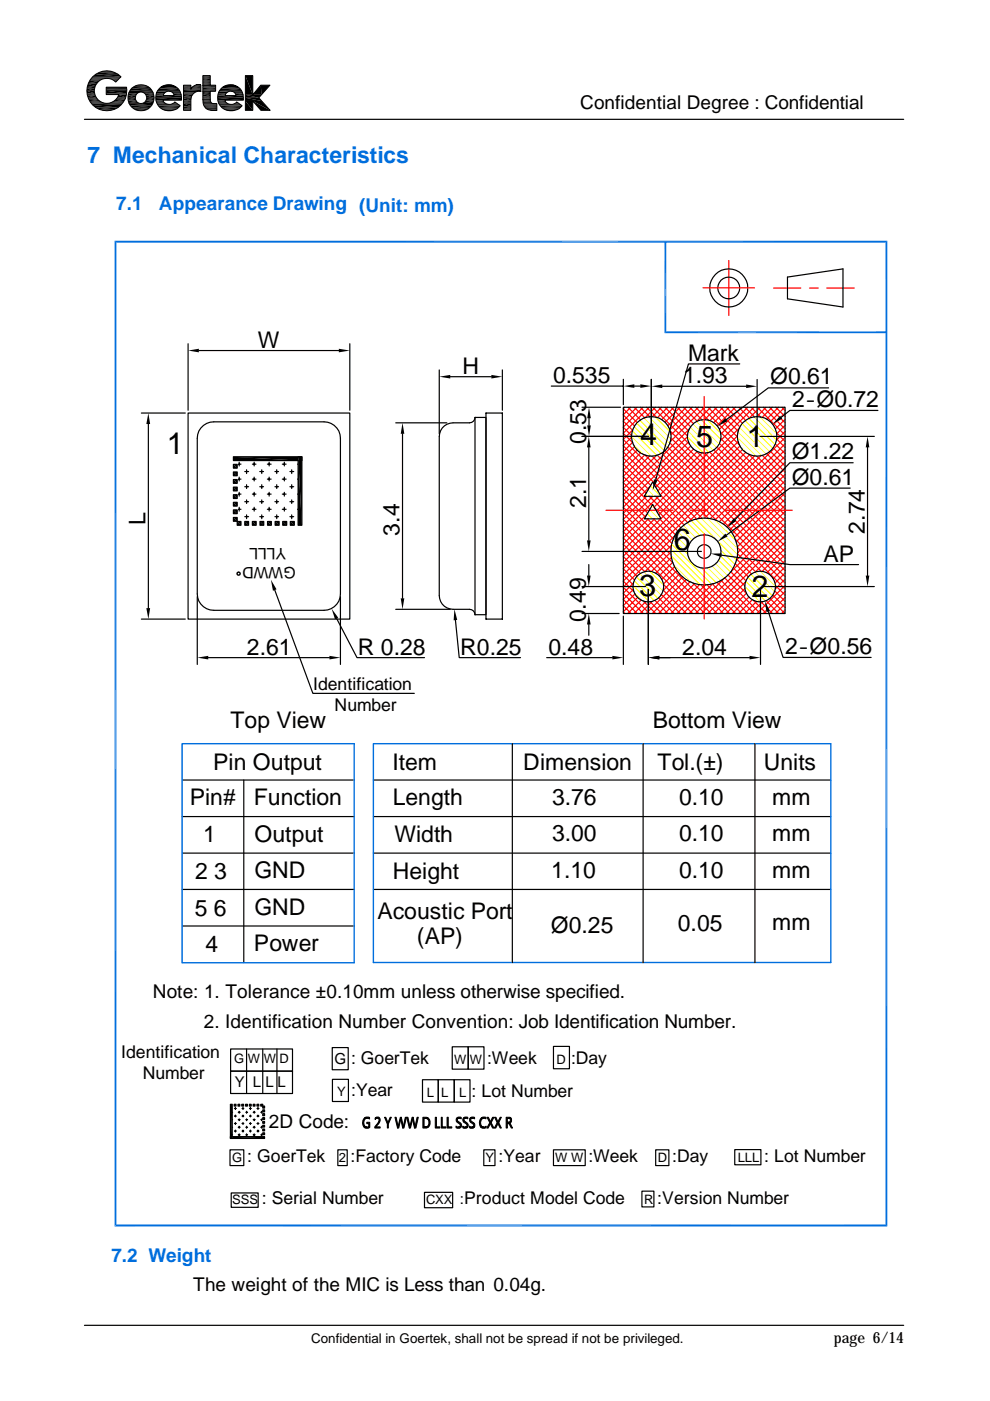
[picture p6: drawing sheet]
<svg xmlns="http://www.w3.org/2000/svg" width="210mm" height="297mm" viewBox="0 0 210 297" stroke-linecap="round" stroke-linejoin="round" font-family="sans-serif">
<g fill="none" stroke="#ff0" stroke-width=".21">
<path d="M133.9 92.5l4.2 4.2M134.1 91.4l5.1 5.1M134.2 94.2l2.2 2.2M134.5 90.5l5.7 5.7M135 89.7l5.9 5.9M135.7 89.1l5.8 5.8M136.5 88.6l5.5 5.5M137.6 88.4l4.6 4.6M138.9 88.4l3.3 3.3M145.8 92.7l3.4 3.3M145.9 91.5l4.4 4.4M146.3 90.6l5 4.9"/>
<path d="M146.5 94.7l.7 .6M146.9 89.9l5 5M147.7 89.4l4.8 4.7M148.7 89l4.1 4.2M150 89.1l2.8 2.7M156.3 92.8l4 3.9M156.5 91.6l5 5M156.8 90.6l5.6 5.7M157 94.7l1.4 1.4M157.3 89.8l5.9 5.9M158 89.2l5.9 5.9M158.8 88.7l5.5 5.6"/>
<path d="M159.8 88.4l4.8 4.8M161.1 88.4l3.6 3.6M136.8 109.8l.2 .2M136.9 104.7l.6 .5M137.2 108.9l1.1 1.1M137.4 103.9l1.4 1.3M137.8 108.1l1.9 1.9M137.9 103l2.2 2.2M138.2 107.3l.8 .8M138.3 102.2l.2 .1M142.2 116.5l7.5 7.5M142.3 117.8l6.1 6.1"/>
<path d="M142.4 115.3l8.5 8.6M142.7 114.4l3.1 3.1M142.7 119.7l3.9 3.8M143.1 113.5l2.7 2.7M143.6 112.7l2.6 2.6M144.2 112l2.5 2.5M144.9 111.4l2.5 2.5M145.7 110.8l2.7 2.7M146.6 110.4l3 3M147.5 110.1l8.7 8.6M148.6 109.9l7.8 7.7M149.9 109.9l6.5 6.4"/>
<path d="M151.6 110.2l4.4 4.4M151.8 119.5l2.5 2.5M152.4 118.8l2.5 2.5M152.7 117.9l2.7 2.7M152.9 116.7l2.9 3M134.3 124.2l3.4 3.4M134.5 123.1l4.3 4.3M134.6 125.8l1.4 1.5M135 122.3l4.6 4.6M135.7 121.7l4.5 4.5M136.6 121.3l4 4M137.7 121.1l3.1 3"/>
<path d="M148.8 120.4l3.1 3.2M150 120.4l2.8 2.7M151 120l2.5 2.6M158 124.4l3.2 3.2M158.2 123.3l4.1 4.2M158.6 122.5l4.6 4.5M159.3 121.8l4.5 4.6M160.1 121.3l4.2 4.2M161.2 121.1l3.3 3.3M163.1 121.7l.8 .8"/>
</g>
<g fill="none" stroke="#f00" stroke-width=".25">
<path d="M154.5 55.2v11.7M149.1 61h10.9M164 61.1h5.8M171.6 61.1h1.9M175.3 61.1h5.8M132.2 98.4l5.3 5.3M132.2 97.1l5.8 5.8M132.2 95.8l14.5 14.5M132.2 94.5l15.5 15.5M132.2 91.9l2 2M132.2 90.6l1.7 1.8M132.2 89.3l1.9 1.9"/>
<path d="M132.2 88l2.3 2.3M132.4 86.3l-.2 .3 2.9 3M133.1 86.3l2.7 2.7M133.7 86.3l-1.5 1.6M133.9 92.7l-1.7 1.8M134.1 91.2l-1.9 2 16.6 16.6M134.1 93.8l-1.9 1.9M134.5 86.3l2.2 2.3M134.5 94.7l-2.3 2.4M135 86.3l-2.8 2.9M135.1 95.4l-2.9 3M135.8 86.3l2 2"/>
<path d="M135.8 96l-3.6 3.7 4.8 4.8M136.4 86.3l-4.2 4.2M136.7 96.5l-4.5 4.5M136.7 96.5l13.5 13.4M137.1 86.3l2.1 2.2M137.7 86.3l-5.5 5.5M137.8 96.7l-5.6 5.6M138.3 96.7l13.6 13.6M138.4 86.3l7.8 7.9M139 86.3l-2.2 2.2M139.2 96.5l-7 7.1M139.4 96.5l27.1 27.1"/>
<path d="M139.7 86.3l6.1 6.1M140.3 86.3l-2 2M140.3 96.1l26.2 26.2M141 86.3l5 5M141 95.5l25.5 25.5M141.6 86.3l-2.2 2.2M141.6 94.8l24.9 24.9M142 93.9l24.5 24.4M142.2 91.4l24.3 24.4M142.3 92.9l24.2 24.1M142.3 86.3l4.1 4.2M142.9 86.3l-2.6 2.7"/>
<path d="M143.6 86.3l3.4 3.5M144.2 86.3l-3.2 3.2M144.9 86.3l2.9 3M145.5 86.3l-3.9 3.9M145.8 92.6l-13.6 13.6 10 10.1M146 93.7l-13.8 13.8M146.2 90.9l-14 14M146.2 86.3l2.6 2.7M146.4 94.6l-7.8 7.8M146.8 86.3l-4.8 4.8M147 95.2l-8 8.1M147.5 86.3l2.7 2.8"/>
<path d="M147.7 95.7l18.8 18.8M147.8 95.7l-8.3 8.4M148.1 86.3l-5.8 5.9M148.8 86.3l8 8M148.8 96l-8.8 8.9M149.3 84.1v18M149.4 86.3l-7.3 7.3M149.4 96.1l17.1 17M150.1 86.3l6.2 6.3M150.2 95.9l-11.5 11.6M150.5 95.9l16 15.9M150.7 86.3l-3 3.1"/>
<path d="M151.3 95.4l15.2 15.1M151.4 86.3l5.1 5.1M152 86.3l-2.6 2.7M152 94.8l14.5 14.4M152.5 94l14 13.9M152.7 91.6l13.8 13.7M152.7 86.3l4.1 4.2M152.8 93l13.7 13.6M153.3 86.3l-2.8 2.9M154 86.3l3.4 3.4M154.6 86.3l-3.3 3.3M155.3 86.3l2.8 2.8"/>
<path d="M155.9 86.3l-3.9 3.9M156.3 92.4l-16.6 16.8M156.5 93.6l-16.4 16.4M156.6 86.3l2.3 2.3M156.7 90.8l-17.5 17.5M156.9 94.6l-24.7 24.6 2.8 3M157.2 86.3l-4.7 4.7M157.4 95.3l-25.2 25.3M157.9 86.3l2.1 2.1M158.1 95.9l-25.9 26M158.5 86.3l-5.7 5.8M158.7 96.3l7.8 7.7"/>
<path d="M159 96.4l-26.8 26.8M159.3 86.3l2 2.1M159.9 86.3l-7.2 7.2M160 96.7l-14 14M160.4 96.7l6.1 6M160.6 86.3l5.9 6M161.2 86.3l-2.4 2.4M161.3 96.6l-13.3 13.4M161.6 96.5l4.9 4.9M161.8 86.3l4.7 4.7M162.4 86.3l-1.9 2M162.6 96.2l3.9 3.9"/>
<path d="M163.2 86.3l3.3 3.3M163.3 95.7l3.2 3.1M163.7 86.3l-2.1 2.2M163.9 94.9l2.6 2.6M164.4 94.1l2.1 2.1M164.5 86.3l2 2M164.6 91.8l1.9 1.8M164.7 93.1l1.8 1.8M165.1 86.3l-2.5 2.5M165.8 86.3l.7 .8M166.4 86.3l-3.1 3.1M166.5 87.6l-2.5 2.5"/>
<path d="M166.5 88.9l-2.1 2M166.5 90.2l-1.8 1.8M166.5 91.5l-1.9 1.8M166.5 92.8l-17.1 17M166.5 94.1l-15.9 15.9M166.5 95.4l-14.9 14.8M166.5 96.7l-14 13.9M166.5 98l-13.1 13.1M166.5 99.3l-12.4 12.4M128.5 108.2h14.2M132.2 118l3.6 3.6M132.2 116.7l4.5 4.5"/>
<path d="M132.2 115.4l5.7 5.7M132.2 114.1l16 16M132.2 111.5l18.5 18.6M132.2 110.2l19.9 19.9M132.2 108.9l10.5 10.4M132.2 107.6l10 10M132.2 104.9l4.7 4.7M132.2 103.7l5.1 5.1M132.2 102.3l5.6 5.7M132.2 101l6.1 6.1M137.1 105.2l-4.9 4.9M137.2 109l-5 5"/>
<path d="M137.2 110l5.3 5.2M137.5 110l-5.3 5.3M137.7 105.2l6.6 6.7M137.8 103.2l-5.6 5.6M138.4 105.2l-6.2 6.2M138.6 110l4.1 4.2M138.8 107.6l4.9 5M138.8 110l-6.6 6.7M139 105.2l6 6.1M139.7 105.2l-7.5 7.5 17.2 17.4M139.8 110l3.4 3.4M140 104.9l5.8 5.9"/>
<path d="M140.1 110l-7.9 7.9M142.2 117l-4.1 4.2M142.3 118.2l-3.3 3.3M142.4 115.6l-5.7 5.6M142.6 119.2l-2.8 2.9M143.1 113.6l-10.9 10.8M146.4 108.2h3.7M149.3 105.8v3.7M149.3 113.2v18M153.8 108.2h14.2M155.9 119.5l2.8 2.8M155.9 114.3l10.6 10.6"/>
<path d="M156.2 118.6l3.1 3.1M156.3 116.1l5.1 5M156.4 117.4l3.8 3.9M166.5 100.6l-11.8 11.7M166.5 101.9l-11.2 11.2M166.5 103.2l-10.8 10.7M166.5 104.5l-10.4 10.4M166.5 105.8l-10.2 10.1M166.5 107.1l-10.1 10.1M166.5 108.4l-10.3 10.3M166.5 109.8l-11.6 11.6M166.5 111.1l-19.1 19"/>
<path d="M166.5 112.3l-17.7 17.8M166.5 113.7l-16.4 16.4M166.5 115l-6.4 6.3M166.5 116.3l-4.9 4.8M166.5 117.6l-3.9 3.8M166.5 118.9l-3.1 3M132.2 129.7l.3 .4M132.2 128.4l1.6 1.7M132.2 127.1l2.9 3M132.2 125.8l4.2 4.3M132.2 124.5l5.5 5.6M132.2 123.2l2.2 2.2"/>
<path d="M132.2 121.9l2 2.1M132.2 120.6l2.3 2.4M134.3 123.6l-2.1 2.2M134.3 125l-2.1 2.1M134.6 125.9l-2.4 2.5M135.2 126.7l-3 3M135.9 127.2l-2.8 2.9M136.4 127.5l2.6 2.6M136.9 127.6l-2.5 2.5M137.8 127.6l2.5 2.5M138.3 127.5l-2.6 2.6M138.9 127.3l2.7 2.8"/>
<path d="M139.7 126.8l3.2 3.3M140.3 126.1l3.9 4M140.7 123.9l6.2 6.2M143 120.2l-2.7 2.6M143.5 121l-2.8 2.8M144.1 121.7l-3.5 3.5 4.9 4.9M144.7 122.3l-7.7 7.8M145.5 122.9l-7.2 7.2M146.3 123.3l-6.7 6.8M146.9 123.6l6.5 6.5M147.3 123.7l-6.4 6.4M148.3 123.9l-6.1 6.2"/>
<path d="M148.6 124l6.1 6.1M149.6 124l-6 6.1M149.9 124l6.1 6.1M151 123.8l6.3 6.3M151.1 123.8l-6.3 6.3M152 123.5l6.6 6.6M152.9 123l7 7.1M153.7 122.5l7.5 7.6M153.7 122.5l-7.6 7.6M154.3 121.9l3.9 3.9-4.2 4.3M154.9 121.2l3 3M155.5 120.4l2.7 2.7"/>
<path d="M157.9 124.8l-5.2 5.3M158.1 123.3l-6.8 6.8M158.8 126.6l-3.5 3.5M159.5 127.2l-2.9 2.9M159.7 127.3l2.8 2.8M160.4 127.5l-2.5 2.6M161.4 127.6l2.4 2.5M161.7 127.6l-2.5 2.5M162.4 127.4l2.7 2.7M163.2 126.9l3.2 3.2M163.9 126.2l2.6 2.6M164.3 125.3l2.2 2.2"/>
<path d="M164.4 124.1l2.1 2.1M166.5 120.2l-2.5 2.5M166.5 121.5l-2.2 2.1M166.5 122.8l-2.1 2.1M166.5 124.1l-6 6M166.5 125.4l-4.7 4.7M166.5 126.7l-3.4 3.4M166.5 128l-2.1 2.1M166.5 129.3l-.8 .8"/>
</g>
<g fill="none" stroke="#000" stroke-width=".25">
<path d="M21 15.2h3.3M22.5 18.8h4.4M27.3 19.7h2.1M28.4 18.3h3.1M30.4 19.7h2.1M34.2 18.3h3.1M38.9 19.2h3.7M38.9 20h2.1M43 18.4h2.7M43 18.7h2.7M47.4 18.3h3M17.9 25.3h173.7z"/>
<path d="M18.8 21h2M27.3 21.7h2.1M28.4 23.2h3.1M30.4 21.7h2M33.6 22.5h4.6M46.7 22.5h4.6M167 58.7l11.7-1.7v8.1l-11.7-1.7zM39.9 72.9v14.1M42.2 74.3h29.6M74.2 72.9v14.1M93.1 78.4v13.6M95.5 79.9h8.7"/>
<path d="M106.5 78.4v8.6M156.8 77.2h-10.8l-7 24.6M30 87.6h9.3M31.5 89.9v39M39.9 87.6h34.3v43.7h-34.3zM42.6 90.7a3.5 3.5 0 0 1 2.7-1.3h23.4a3.5 3.5 0 0 1 3.5 3.5v33a3.5 3.5 0 0 1-3.5 3.5h-23.4a3.5 3.5 0 0 1-3.5-3.5v-33l.4-1.5zM49.5 98.5h.8v.8h-.8zM50.6 98.4h.5M50.7 98v.8M51.9 100h.8M52.3 99.6v.8M53.5 98.4h.8"/>
<path d="M53.9 98v.8M55.1 100h.8M55.5 99.6v.8M56.7 98.4h.8M57.1 98v.8M58.3 100h.8M58.7 99.6v.8M59.9 98.4h.8M60.3 98v.8M61.5 100h.8M61.8 99.6v.8M63.1 98.4h.1"/>
<path d="M63.2 96.8h.8v14.6h-.8v-13.8h-13.7v-.8h14.5v.8M83.9 89.6h10.8M85.3 92v34.9M100.7 88.5h2.3v41.8h-2.3zM100.8 88.5a1.3 1.3 0 0 1-1.3 1.1h-3.4a2.92 2.92 0 0 0-3 3v33.7a2.92 2.92 0 0 0 3 2.9h3.4a1.23 1.23 0 0 1 1.3 1.1M103 87.6h3.5v43.7h-3.5zM116.9 81.9h15.3M123.4 92.5h14.1M123.4 86.3h8.2M124.8 94.9v19.7M124.9 88.7v1.5M132.2 86.3h34.3v43.8h-34.3z"/>
<path d="M132.2 80.4v5.4M134.5 81.9h1.3M138.1 80.4v11.5M140.4 81.9h17.8M160.5 80.5v11.4M161.1 92.5h24.3M175.7 82.2h-12.8l-8.9 6.8M180.9 98.1h-13.4l-11.6 12M183.9 94.9v27.1M186.1 87h-18.6l-1.8 1.5M49.5 100.1h.8v.8h-.8zM49.5 101.7h.8v.8h-.8z"/>
<path d="M49.5 103.3h.8v.8h-.8zM49.5 104.9h.8v.8h-.8zM49.5 106.5h.8v.8h-.8zM49.5 108.1h.8v.8h-.8zM49.5 109.7h.8v.8h-.8zM50.3 110.6h.8v.8h-.8zM50.6 108h.5M50.6 104.8h.5M50.6 101.6h.5M50.7 101.2v.8M50.7 104.4v.8M50.7 107.6v.8"/>
<path d="M51.9 110.6h.8v.8h-.8zM51.9 109.5h.8M51.9 106.4h.8M51.9 103.2h.8M52.3 102.8v.8M52.3 106v.8M52.3 109.2v.8M53.5 110.6h.8v.8h-.8zM53.5 108h.8M53.5 104.8h.8M53.5 101.6h.8M53.9 101.2v.8"/>
<path d="M53.9 104.4v.8M53.9 107.6v.8M55.1 109.5h.8M55.1 106.4h.8M55.1 103.2h.8M55.1 110.6h.8v.8h-.8zM55.5 102.8v.8M55.5 106v.8M55.5 109.2v.8M56.7 108h.8M56.7 104.8h.8M56.7 101.6h.8"/>
<path d="M56.7 110.6h.8v.8h-.8zM57.1 101.2v.8M57.1 104.4v.8M57.1 107.6v.8M58.3 109.5h.8M58.3 106.4h.8M58.3 103.2h.8M58.3 110.6h.9v.8h-.9zM58.7 102.8v.8M58.7 106v.8M58.7 109.2v.8M59.9 108h.8"/>
<path d="M59.9 104.8h.8M59.9 101.6h.8M59.9 110.6h.9v.8h-.9zM60.3 101.2v.8M60.3 104.4v.8M60.3 107.6v.8M61.5 109.5h.8M61.5 106.4h.8M61.5 103.2h.8M61.6 110.6h.8v.8h-.8zM61.8 102.8v.8M61.8 106v.8"/>
<path d="M61.8 109.2v.8M63.1 108h.1M63.1 104.8h.1M63.1 101.6h.1M123.4 116.9h25.3M124.8 119.7v2.3M138.4 102.2l1.8 3h-3.6zM138.4 107l1.8 3h-3.6zM153 117.7l14.5 2h14.5M180.3 103.5h-12.8l-13.4 9.9M30 131.3h9.3M41.8 126.5v14.4"/>
<path d="M44.2 139.4h25.6M58.3 125.1l8 21.9h21.5M71.4 131.1l4.3 8.3h14.3M72.2 126.5v14.4M83.9 129.2h11.6M96.6 131.5l.8 7.9h13M115.9 139.4h13.9M123.4 124.4h13.5M123.4 130.1h7.9M124.8 132.4v2.3M132.2 130.6v10.3M137.5 125v15.9"/>
<path d="M139.8 139.4h19.1M161.2 125v15.9M161.8 124.4h23.6M162.9 129.7l3.1 9.7h18.7M108.6 157.7v46.4M136.4 157.7v46.4M160.1 157.7v46.4M38.6 173.1h36.5M38.6 165.4h36.5M51.7 165.4v38.7M79.2 173.1h96.9M79.2 165.4h96.9"/>
<path d="M38.6 180.9h36.5M38.6 188.6h36.5M38.6 196.3h36.5M79.2 180.9h96.9M79.2 188.6h96.9M48.9 222.4h13.1v4.7h-13.1zM48.9 227.1h13.1v4.7h-13.1zM49.3 235.8h.1M49.3 237.4h.1M49.3 239h.1M49.7 234.1h.3v.4h-.3zM49.7 235h.4"/>
<path d="M49.7 236.6h.4M49.7 238.2h.4M49.7 239.8h.4M49.9 234.8v.4M49.9 236.4v.4M49.9 238v.4M49.9 239.6v.4M50.5 234.1h.3v.4h-.3zM50.5 235.8h.4M50.5 237.4h.4M50.5 239h.4M50.7 235.6v.4"/>
<path d="M50.7 237.2v.4M50.7 238.8v.4M51.3 234.1h.3v.4h-.3zM51.3 235h.4M51.3 236.6h.4M51.3 238.2h.4M51.3 239.8h.4M51.5 234.8v.4M51.5 236.4v.4M51.5 238v.4M51.5 239.6v.4M52.1 234.1h.4v.4h-.4z"/>
<path d="M52.1 235.8h.4M52.1 237.4h.4M52.1 239h.4M52.3 222.4v9.4M52.3 235.6v.4M52.3 237.2v.4M52.3 238.8v.4M52.9 234.1h.4v.4h-.4zM52.9 235h.4M52.9 236.6h.4M52.9 238.2h.4M52.9 239.8h.4"/>
<path d="M53.1 234.8v.4M53.1 236.4v.4M53.1 238v.4M53.1 239.6v.4M53.7 234.1h.4v.4h-.4zM53.7 235.8h.4M53.7 237.4h.4M53.7 239h.4M53.9 235.6v.4M53.9 237.2v.4M53.9 238.8v.4M54.5 234.1h.4v.4h-.4z"/>
<path d="M54.5 235h.4M54.5 236.6h.4M54.5 238.2h.4M54.5 239.8h.4M54.7 234.8v.4M54.7 236.4v.4M54.7 238v.4M54.7 239.6v.4M55.3 234.1h.4v.4h-.4zM55.3 235.8h.2M55.3 237.4h.2M55.3 239h.2"/>
<path d="M55.5 235.6v.4M55.5 237.2v.4M55.5 238.8v.4M55.7 239.4h.4v.4h-.4zM55.7 238.6h.4v.4h-.4zM55.7 237.8h.4v.4h-.4zM55.7 237h.4v.3h-.4zM55.7 236.1h.4v.4h-.4zM55.7 235.3h.4v.4h-.4zM55.7 234.5h.4v.4h-.4zM55.7 222.4v9.4M58.7 222.4v9.4"/>
<path d="M70.4 222.1h3.4v4.7h-3.4zM70.5 228.8h3.4v4.7h-3.4zM89.6 228.9h3.3v4.8h-3.3zM92.9 228.9h3.4v4.8h-3.4zM95.9 221.9h3.4v4.8h-3.4zM96.3 228.9h3.4v4.8h-3.4zM99.3 221.9h3.3v4.8h-3.3zM117.3 221.9h3.4v4.7h-3.4zM48.8 243.8h2.9v3.3h-2.9zM48.9 241v.4h7.2v-.4h-6.9v-6.9h-.3v7.3h.3M49 252.9h5.7v3.1h-5.7zM49.3 240.6h.1"/>
<path d="M50.5 240.6h.4M50.7 240.4v.4M52.1 240.6h.4M52.3 240.4v.4M53.7 240.6h.4M53.9 240.4v.4M55.3 240.6h.2M55.5 240.4v.4M55.7 240.2h.4v.4h-.4zM71.6 243.8h2v3.3h-2zM90 252.8h6v3.3h-6zM102.6 243.8h2.3v3.3h-2.3z"/>
<path d="M117.3 243.8h6.8v3.3h-6.8zM136.1 252.5h2.5v3.4h-2.5zM139 243.8h2.8v3.3h-2.8zM155.8 243.7h5.5v3.3h-5.5zM17.9 281h173.7"/>
<circle cx="154.5" cy="61" r="4"/>
<circle cx="154.5" cy="61.1" r="2.32"/>
<circle cx="138.1" cy="92.5" r="4.2"/>
<circle cx="149.3" cy="92.5" r="3.5"/>
<circle cx="160.5" cy="92.5" r="4.2"/>
<circle cx="149.3" cy="116.9" r="1.44"/>
<circle cx="149.3" cy="116.9" r="3.5"/>
<circle cx="149.3" cy="116.9" r="7.1"/>
<circle cx="137.5" cy="124.4" r="3.3"/>
<circle cx="161.2" cy="124.4" r="3.3"/>
</g>
<path d="M79.2 157.7h96.9v46.4h-96.9zM38.6 204.1h36.5zM38.6 204.1v-46.4h36.5v46.4" fill="none" stroke="#006edd" stroke-width=".3"/>
<path d="M24.5 51v209M141.1 51.3v19.3M187.9 51v209M140.9 70.4h47" fill="none" stroke="#006edd" stroke-width=".38"/>
<path d="M24.3 51.3h163.8M24.3 259.8h163.8" fill="none" stroke="#006edd" stroke-width=".42"/>
<g fill="#000">
<path d="M18.4 19.2l1.7 .6h-1.6zM18.4 19.2h1.6l.1 .6zM18.5 18.7l1.5 .5h-1.6zM18.5 18.7h1.6l-.1 .5zM18.5 19.8l1.7 .3h-1.7zM18.5 19.8h1.6l.1 .3zM18.5 18.4l1.6 .3h-1.6zM18.5 18.4h1.7l-.1 .3zM18.5 18.2l1.7 .2h-1.7zM18.5 18.2h1.7v.2zM18.7 17.8l1.5 .4h-1.7zM18.7 17.8h1.7l-.2 .4z"/>
<path d="M18.8 17.6l1.6 .2h-1.7zM18.8 17.6h1.8l-.2 .2zM18.9 17.4l1.7 .2h-1.8zM18.9 17.4h1.9l-.2 .2zM19 17l1.8 .4h-1.9zM19.6 16.3l.7-.6 5.4 .6zM20.3 15.7h4.7l.7 .6zM22.5 19.2l4.3 .6h-4.3zM22.5 19.2h4.4l-.1 .6zM21.8 15.1h1.7zM23.2 16.7l1.9 .1zM23.7 16.8h1.4z"/>
<path d="M23.7 16.8l1.1 .2h-.7zM23.7 16.8h1.4l-.3 .2zM24.1 17l.6 .2h-.4zM24.1 17h.7l-.1 .2zM24.3 17.2l.3 .1zM24.3 17.2h.4l-.1 .1zM24.5 17.3h.1zM27.3 19.8l1.6 .3h-1.7zM27.3 19.8h1.7l-.1 .3zM27.3 19.6l1.7 .2h-1.7zM29.3 18l1.6 .1zM29.3 18h1.1z"/>
<path d="M30.7 19.8l1.9 .3h-1.7zM30.7 19.8h1.8l.1 .3zM33.1 19.8l1.6 .3h-1.6zM33.1 19.8h1.7l-.1 .3zM33.2 19.6h1.8zM33.2 19.6h1.9zM33.2 19.6l1.6 .2h-1.7zM33.2 19.6h1.8l-.2 .2zM33.3 19.5l1.8 .1h-1.9zM33.3 19.5h2l-.2 .1zM33.3 19.5h2zM35.2 18h1.1z"/>
<path d="M35.2 18l1.6 .1zM36.3 19.5l2 .1h-1.7zM36.3 19.5h1.9l.1 .1zM36.6 19.6h1.7zM36.6 19.6l1.8 .2h-1.7zM36.6 19.6h1.7l.1 .2zM36.7 19.8l1.7 .3h-1.5zM36.7 19.8h1.7v.3zM38.9 18.1h1.6zM38.9 18.1l1.6 .1zM38.9 18.2l1.6 .1zM38.9 18.3l1.6 .3h-1.6z"/>
<path d="M38.9 18.3h1.6v.3zM38.9 18.6l1.6 .1h-1.6zM38.9 18.6h1.6v.1zM38.9 18.7l1.6 .2h-1.6zM38.9 18.7h1.6v.2zM38.9 18.9h1.6zM38.9 18.9l1.6 .1zM38.9 19.8l1.9 .3h-1.9zM40.6 18.7h2v.2zM40.7 18.5l1.9 .2h-2zM40.7 18.5h1.9v.2zM40.7 18.5l.3-.2 1.6 .2z"/>
<path d="M41 18.3h1.6v.2zM41 18.3h1.6zM41.1 18.2l1.5 .1zM41.1 18.2h1.5zM41.3 18.1l1.3 .1zM41.3 18.1h1.3zM41.4 18.1h1.2zM41.5 18l1.1 .1zM41.5 18h1zM41.6 18h.9zM41.9 18h.6zM41.9 18h.3z"/>
<path d="M42 19.4h.6zM43 16l1.6 .1zM43 16.1h1.6zM43 16.1l1.6 .1zM43 16.2l1.6 .1h-1.6zM43 16.2h1.6v.1zM43 16.3l1.6 .1zM43 16.4l1.6 .2h-1.6zM43 16.4h1.6v.2zM43 16.6l1.6 .1h-1.6zM43 16.6h1.6v.1zM43 16.7l1.6 .3h-1.6z"/>
<path d="M43 16.7h1.6v.3zM43 17l1.6 .3h-1.6zM43 17h1.6v.3zM43 17.3l1.6 .1h-1.6zM43 17.3h1.6v.1zM43 17.4l1.6 .2h-1.6zM43 17.4h1.6v.2zM43 17.6l1.6 .1zM43 17.7l1.6 .2h-1.6zM43 17.7h1.6v.2zM43 17.9l1.6 .2h-1.6zM43 17.9h1.6v.2z"/>
<path d="M43 18.1h1.6zM43 19.3h1.6zM43 19.3l1.6 .2h-1.6zM43 19.3h1.6v.2zM43 19.5l1.6 .2h-1.6zM43 19.5h1.6v.2zM43 19.7l1.6 .3h-1.6zM43 19.7h1.6v.3zM43 20l1.6 .4h-1.6zM43 20h1.6v.4zM46.3 19.8l1.5 .3h-1.6zM46.3 19.8h1.6l-.1 .3z"/>
<path d="M46.4 19.6h1.7zM46.4 19.6h1.8zM46.4 19.6l1.5 .2h-1.6zM46.4 19.6h1.7l-.2 .2zM46.4 19.5l1.8 .1h-1.8zM46.4 19.5h2l-.2 .1zM46.4 19.4l2 .1zM48.3 18h1.1zM48.3 18l1.7 .1zM49.4 19.5l2 .1h-1.7zM49.4 19.5h1.9l.1 .1zM49.7 19.6h1.7z"/>
<path d="M49.7 19.6l1.8 .2h-1.6zM49.7 19.6h1.7l.1 .2zM49.9 19.8l1.7 .3h-1.6zM49.9 19.8h1.6l.1 .3zM52 16l1.6 4.1h-1.6zM52 16h1.6v4.1zM55.3 18.1l.2 2h-1.9zM55.3 18.1h1.9l-1.7 2zM18.5 20.1l1.7 .2h-1.7zM18.5 20.1h1.7v.2zM18.5 20.3l1.9 .4h-1.7zM18.5 20.3h1.7l.2 .4z"/>
<path d="M18.7 20.7l1.9 .2h-1.8zM18.7 20.7h1.7l.2 .2zM19.6 22.3l5.4 .5h-4.7zM19.6 22.3h6.1l-.7 .5zM21.8 23.4h1.7zM24.5 21.2h1.9l-.2 .2zM24.7 20.9l1.7 .3h-1.9zM24.7 20.9h1.9l-.2 .3zM24.9 20.6l1.7 .3h-1.9zM24.9 20.6h1.7v.3zM25.1 20.1l1.5 .5h-1.7zM25.1 20.1h1.7l-.2 .5z"/>
<path d="M25.1 20.1h1.7zM25.2 20.1h1.6zM27.1 20.7l1.6 .3h-1.5zM27.1 20.7h1.6v.3zM27.2 20.1l1.6 .1zM27.2 20.1h1.7zM27.2 20.2l1.5 .5h-1.6zM27.2 20.2h1.6l-.1 .5zM27.2 21l1.6 .2h-1.6zM27.2 21h1.5l.1 .2zM27.2 21.2l1.7 .1zM27.2 21.3l1.8 .3h-1.7z"/>
<path d="M27.2 21.3h1.7l.1 .3zM28.8 23.3l1.6 .1zM29.3 23.4h1.1zM30.7 21.6h1.8l-.1 .3zM30.9 20.1l1.7 .1zM30.9 21.3l1.6 .3h-1.8zM30.9 21.3h1.7l-.1 .3zM31 20.2l1.7 .5h-1.6zM31 20.2h1.6l.1 .5zM31 21.2l1.6 .1zM31 21.2h1.6zM31.1 21l1.5 .2h-1.6z"/>
<path d="M31.1 21h1.5v.2zM31.1 20.7l1.5 .3h-1.5zM31.1 20.7h1.6l-.1 .3zM33 20.8l5.5 .4h-5.4zM33 20.8h5.5v.4zM33.1 20.1h1.5zM33.1 20.1h1.6zM33.1 20.1l1.5 .1zM33.1 20.2l1.5 .1zM33.1 20.3l5.4 .4h-5.5zM33.1 20.3h5.3l.1 .4zM33.1 21.2l1.5 .1z"/>
<path d="M33.1 21.3l1.5 .1h-1.5zM33.1 21.3h1.5v.1zM33.1 21.4l1.7 .3h-1.7zM33.1 21.4h1.5l.2 .3zM33.1 21.7l1.9 .1h-1.8zM33.1 21.7h1.7l.2 .1zM33.2 21.8l1.9 .1zM34.7 23.3l1.7 .1zM35.2 23.4h1.2zM35.9 22.1h1.9zM36.2 22.1h1.6zM36.5 22l1.3 .1z"/>
<path d="M36.5 22h1.1zM36.5 22l.3-.1 .8 .1zM36.8 21.9l.8 .1zM36.9 20.1h1.5zM36.9 20.1l1.5 .1zM36.9 20.2l1.5 .1zM36.9 21.7l.5 .2h-.6zM36.9 21.7l.5 .2zM36.9 21.7h.4zM37 21.7h.3zM38.9 20.1l1.7 .3h-1.7zM38.9 20.1h1.9l-.2 .3z"/>
<path d="M38.9 20.4l1.7 .3h-1.7zM38.9 20.4h1.7v.3zM38.9 20.7l1.6 .1zM38.9 20.7h1.7zM38.9 20.8l1.6 .5h-1.6zM38.9 20.8h1.6v.5zM38.9 21.3h1.6zM38.9 21.3l1.6 .1h-1.6zM38.9 21.3h1.6v.1zM38.9 21.4l1.6 .3h-1.6zM38.9 21.4h1.6v.3zM38.9 21.7l1.6 .2h-1.6z"/>
<path d="M38.9 21.7h1.6v.2zM38.9 21.9l1.6 .6h-1.6zM38.9 21.9h1.6v.6zM38.9 22.5h1.6zM38.9 22.5l1.6 .4h-1.6zM38.9 22.5h1.6v.4zM38.9 22.9l1.6 .2h-1.6zM38.9 22.9h1.6v.2zM38.9 23.1h1.6zM38.9 23.1l1.6 .1zM38.9 23.2l1.6 .1zM38.9 23.3l1.6 .1z"/>
<path d="M38.9 23.4h1.6zM43 20.4h1.6zM43 20.4l1.6 .3h-1.6zM43 20.4h1.6v.3zM43 20.7l1.6 .1h-1.6zM43 20.7h1.6v.1zM43 20.8l1.6 .1zM43 20.9l1.6 .1h-1.6zM43 20.9h1.6v.1zM43 21l1.6 .1zM43 21.1h1.6zM43 21.1l1.6 .1z"/>
<path d="M43 21.2l1.6 .1zM43 21.3l1.6 .1h-1.6zM43 21.3h1.6v.1zM43 21.4l1.7 .1zM43 21.5l1.7 .2h-1.6zM43 21.5h1.7v.2zM43.1 21.7l1.7 .1h-1.7zM43.1 21.7h1.6l.1 .1zM43.1 21.8h1.8zM43.1 21.8l1.9 .1zM44.2 23.2l1.8 .1zM44.3 23.3l1.7 .1z"/>
<path d="M44.5 23.4h1.5zM44.6 23.4h1.4zM44.7 23.4h1.3zM44.9 23.4h1.1zM45.2 23.4h.8zM45.5 23.4h.5zM45.8 23.4h.2zM46.1 20.8l5.5 .4h-5.4zM46.1 20.8h5.5v.4zM46.2 20.1h1.6zM46.2 20.1l1.6 .1zM46.2 20.2l1.6 .1z"/>
<path d="M46.2 20.3l5.4 .4h-5.5zM46.2 20.3h5.4v.4zM46.2 21.2l1.5 .1zM46.2 21.3l1.6 .1h-1.6zM46.2 21.3h1.5l.1 .1zM46.2 21.4l1.7 .3h-1.6zM46.2 21.4h1.6l.1 .3zM46.3 21.7l1.8 .1h-1.7zM46.3 21.7h1.6l.2 .1zM46.4 21.8l1.8 .1zM47.8 23.3l1.8 .1zM48.3 23.4h1.2z"/>
<path d="M48.3 23.4h1.3zM49 22.1h1.9zM49.4 22.1h1.5zM49.4 22.1h1.4zM49.6 22l1.2 .1zM49.6 22h1.2zM49.7 22h1.1zM49.7 22l.3-.1 .7 .1zM50 21.9l.7 .1zM50 20.1h1.6zM50 20.1l1.6 .1zM50 20.2l1.6 .1z"/>
<path d="M50 21.7l.5 .2h-.5zM50 21.7l.5 .2zM50 21.7h.3zM50.1 21.7h.2zM52 20.1l2.9 .6h-2.9zM52 20.1h3.5l-.6 .6zM52 20.7l3.5 .7h-3.5zM52 20.7h2.9l.6 .7zM52 21.4l1.6 2h-1.6zM52 21.4h1.6v2zM53.6 21.4l3.7 2h-2zM53.6 21.4h1.9l1.8 2z"/>
<path d="M39.9 74.3l2.3-.4v.8zM71.8 73.9l2.4 .4-2.4 .4zM93.1 79.9l2.4-.4v.7zM104.2 79.5l2.3 .4-2.3 .3zM31.5 87.6l.3 2.3h-.8zM49.5 96.8h13.7v.8zM49.5 96.8l13.7 .8h-13.7zM49.5 98.5h.8v.8zM49.5 98.5l.8 .8h-.8zM63.2 96.8h.8v14.6zM63.2 96.8l.8 14.6h-.8zM85.3 89.6l.4 2.4h-.7z"/>
<path d="M124.8 92.5l.4 2.4h-.7zM124.5 90.2h.8l-.4 2.3zM124.9 86.3l.4 2.4h-.8zM132.2 81.9l2.3-.4v.7zM135.8 81.5l2.3 .4-2.3 .3zM138.1 81.9l2.3-.4v.8zM153.8 88.7l.4 .6-2.1 1.1zM158.2 81.5l2.3 .4-2.3 .4zM165.4 88.2l.5 .6-2.1 1.1zM183.9 92.5l.4 2.4h-.7zM49.5 109.7h.8v.8zM49.5 109.7l.8 .8h-.8z"/>
<path d="M49.5 108.1h.8v.8zM49.5 108.1l.8 .8h-.8zM49.5 106.5h.8v.8zM49.5 106.5l.8 .8h-.8zM49.5 104.9h.8v.8zM49.5 104.9l.8 .8h-.8zM49.5 103.3h.8v.8zM49.5 103.3l.8 .8h-.8zM49.5 101.7h.8v.8zM49.5 101.7l.8 .8h-.8zM49.5 100.1h.8v.8zM49.5 100.1l.8 .8h-.8z"/>
<path d="M50.3 110.6h.8v.8zM50.3 110.6l.8 .8h-.8zM51.9 110.6h.8v.8zM51.9 110.6l.8 .8h-.8zM53.5 110.6h.8v.8zM53.5 110.6l.8 .8h-.8zM55.1 110.6h.8v.8zM55.1 110.6l.8 .8h-.8zM56.7 110.6h.8v.8zM56.7 110.6l.8 .8h-.8zM58.3 110.6h.9v.8zM58.3 110.6l.9 .8h-.9z"/>
<path d="M59.9 110.6h.9v.8zM59.9 110.6l.9 .8h-.9zM61.6 110.6h.8v.8zM61.6 110.6l.8 .8h-.8zM124.5 114.6h.7l-.4 2.3zM138.6 101.6l.8 .2-1 2.2zM150.7 117.4l2.3-.1v.8zM153.8 113.1l.5 .6-2.2 1.1zM155.6 109.9l.5 .5-1.9 1.4zM31 128.9h.8l-.3 2.4zM41.8 139.4l2.4-.3v.7zM57.4 122.9l1.2 2.1-.7 .3z"/>
<path d="M69.8 139.1l2.4 .3-2.4 .4zM70.3 129.1l1.4 1.9-.7 .3zM85 126.9h.7l-.4 2.3zM96.4 129.1l.5 2.3-.7 .1zM124.5 122h.7l-.4 2.4zM124.8 130.1l.4 2.3h-.7zM129.8 139.1l2.4 .3-2.4 .4zM137.5 139.4l2.3-.3v.7zM158.9 139.1l2.3 .3-2.3 .4zM162.2 127.5l1 2.1-.7 .2zM183.6 122h.7l-.4 2.4zM49.7 234.1l.3 .4h-.3z"/>
<path d="M49.7 234.1h.3v.4zM50.5 234.1l.3 .4h-.3zM50.5 234.1h.3v.4zM51.3 234.1l.3 .4h-.3zM51.3 234.1h.3v.4zM52.1 234.1l.4 .4h-.4zM52.1 234.1h.4v.4zM52.9 234.1l.4 .4h-.4zM52.9 234.1h.4v.4zM53.7 234.1l.4 .4h-.4zM53.7 234.1h.4v.4zM54.5 234.1l.4 .4h-.4z"/>
<path d="M54.5 234.1h.4v.4zM55.3 234.1l.4 .4h-.4zM55.3 234.1h.4v.4zM55.7 234.5l.4 .4h-.4zM55.7 234.5h.4v.4zM55.7 235.3l.4 .4h-.4zM55.7 235.3h.4v.4zM55.7 236.1l.4 .4h-.4zM55.7 236.1h.4v.4zM55.7 237l.4 .3h-.4zM55.7 237h.4v.3zM55.7 237.8l.4 .4h-.4z"/>
<path d="M55.7 237.8h.4v.4zM55.7 238.6l.4 .4h-.4zM55.7 238.6h.4v.4zM55.7 239.4l.4 .4h-.4zM55.7 239.4h.4v.4zM55.7 240.2l.4 .4h-.4zM55.7 240.2h.4v.4z"/>
</g>
<g fill="none" stroke="#000" stroke-width=".21">
<path d="M19 17h2.4M19.1 16.9h2.5M19.2 16.7h2.9M19.3 16.6h6M19.4 16.5h6.1M19.5 16.4h6.1M19.6 16.3h6.1M19.6 16.3a4.2 4.2 0 0 1 6.1 0l-1.1 1a2.67 2.67 0 0 0-4.4 1.1 2.67 2.67 0 0 0 3 3.5l1.3-.7 .7-1.1h-2.7v-1.6h4.3a4.2 4.2 0 0 1-5.4 4.8 4.2 4.2 0 0 1-1.8-7zM22.5 18.7h4.3M22.5 19.2h4.4M22.5 18.5h4.3M22.5 18.6h4.3"/>
<path d="M22.5 19.9h4.3M23.2 16.7h2.1M27.3 19.5h5.1M27.3 19.6h2.2M28.8 18.1h2.1M30.3 19.6h2.2M33.4 19.2h4.7M33.4 19.4h4.7M33.4 19.4h2.1M33.5 19.1h4.6M33.7 18.9a2.78 2.78 0 0 1 3.3-.7 2.78 2.78 0 0 1 1.5 3h-3.9a1.49 1.49 0 0 0 2.5 .4l1.1 .8a2.85 2.85 0 0 1-4 .5 2.85 2.85 0 0 1-.5-4zM33.8 18.7h3.9"/>
<path d="M34.2 18.4h3.1M34.7 18.1h2.1M34.9 19.7a1.17 1.17 0 0 1 2 .6h-2.3zM36 19.4h2.2M38.9 18.1h1.6v.9a1.68 1.68 0 0 1 2.1-.9v1.3a1.72 1.72 0 0 0-2.1 1.9v2.1h-1.6zM38.9 19.6h2.6M38.9 19.4h3.7M38.9 19.4h3.1M38.9 19h3.7M38.9 19.7h2.3M38.9 19.8h2.2M40.5 18.9h2.1"/>
<path d="M40.5 18.8h2.1M43 16h1.6v2.1h1.1v1.2h-1.1v2a.65 .65 0 0 0 .7 .7h.7v1.4h-1a1.92 1.92 0 0 1-2-2.2zM43 18.1h2.7M43 19.1h2.7M43 19.2h2.7M43 19.3h2.7M43 18.2h2.7M43 18.6h2.7M43 19h2.7M46.4 19.4h4.9M46.4 19.4h2.2M46.5 19.2h4.8"/>
<path d="M46.6 19.1h4.5M46.8 18.9a2.78 2.78 0 0 1 3.3-.7 2.78 2.78 0 0 1 1.5 3h-3.9a1.49 1.49 0 0 0 2.5 .4l1.1 .8a2.85 2.85 0 0 1-4 .5 2.85 2.85 0 0 1-.5-4zM46.9 18.7h3.9M47.3 18.4h3.1M47.8 18.1h2.2M48 19.7a1.17 1.17 0 0 1 2 .6h-2.2zM49.1 19.4h2.2M52 16h1.6v4.1l1.7-2h1.9l-2.3 2.6 2.4 2.7h-2l-1.7-2v2h-1.6zM19 21.5h2.4M19.1 21.7h2.5M19.2 21.8h2.9M19.3 21.9h6.7"/>
<path d="M21 23.3h3.3M22.5 20h4.3M23.2 21.8h2.9M23.7 21.7h2.5M23.9 21.5h2.3M27.3 21.9h5.1M28.8 23.4h2.1M33 20.8h5.5M33.3 22h2.2M33.4 22.1h2.5M33.4 22.2h4.6M33.5 22.3h4.6"/>
<path d="M33.5 22.4h4.6M33.5 22.4h4.7M33.8 22.7h4.2M33.8 22.8h4.1M34.1 23h3.6M34.2 23.2h3.3M34.6 23.3h2.5M34.7 23.4h2.3M43.1 22h2.9M43.1 21.9l2.2 .1M43.1 22.1h2.9M43.1 22.3h2.9"/>
<path d="M43.2 22.4h2.8M43.3 22.6h2.7M43.4 22.8h2.6M43.5 22.9h2.5M43.6 23h2.4M43.9 23.2h2.1M43.9 23.1h2.1M46.1 20.8h5.5M46.4 22h2.2M46.5 22.1h2.5M46.5 22.2h4.6M46.6 22.3h4.6"/>
<path d="M46.6 22.4h4.7M46.7 22.4h4.6M46.9 22.7h4.2M46.9 22.8h4.2M47.2 23h3.6M47.4 23.2h3.2M47.8 23.3h2.4M47.8 23.4h2.3"/>
<circle cx="29.9" cy="20.7" r="1.22"/>
<circle cx="29.9" cy="20.8" r="2.78"/>
</g>
<path d="M22.5 19.1h4.4M27.9 18.5h3.9M33.8 18.5h3.9M46.9 18.5h3.9M18.9 21.3h2.3M24.1 21.3h2.1M50.3 121.4l.3-.1 .2 .1v.5h-.5z" fill="none" stroke="#000" stroke-width=".3"/>
<path d="M27.6 18.9h4.6" fill="none" stroke="#000" stroke-width=".42"/>
<path d="M20.3 15.5h4.7M27.4 19.3h5M33.5 18.9h4.5M46.6 18.9h4.5M20.3 23h4.7M27.4 22.1h5M27.6 22.5h4.6M49 234.1v7.3M49.2 241.2h6.9" fill="none" stroke="#000" stroke-width=".38"/>
<path d="M19 17.2h2.2M19.4 22.1h6.5M27.9 22.9h3.9" fill="none" stroke="#000" stroke-width=".34"/>
<g fill="#000" stroke="#000" stroke-width=".21">
<path d="M77.2 237.1h.7l-.6 .2-.2 .6 .2 .8 .5 .3h-.6l-.2-.4-.1-1z" fill-rule="evenodd"/>
<path d="M77.3 237l.3-.2h.6l.2 .1v.4l-.4-.2h-.8z" fill-rule="evenodd"/>
<path d="M77.8 237.9h.6v1.1l-.3 .2h-.5l-.4-.2 1-.1v-.7h-.4z" fill-rule="evenodd"/>
<path d="M79.5 237.1h.5l-.5 .2z" fill-rule="evenodd"/>
<path d="M79.5 237.1l.3-.3h.5l.3 .3-.1 .8-.8 1h.9v.3h-1.1v-.3l.6-.7a.9 .9 0 0 0 .1-1.1z" fill-rule="evenodd"/>
<path d="M81.5 236.9h.3l.4 1 .1 1.3h-.2v-.9z" fill-rule="evenodd"/>
<path d="M82.7 236.9h.3l-.7 1.4v-.3z" fill-rule="evenodd"/>
<path d="M83.7 236.9h.3l.4 1.8-.1 .5z" fill-rule="evenodd"/>
<path d="M84.9 236.9h.2l-.6 2.3h-.2z" fill-rule="evenodd"/>
<path d="M85.1 236.9l.4 1.8-.1 .5-.4-1.8z" fill-rule="evenodd"/>
<path d="M85.9 236.9h.3l-.6 2.3h-.2z" fill-rule="evenodd"/>
<path d="M86.2 236.9h.3l.4 1.8-.1 .5z" fill-rule="evenodd"/>
<path d="M87.4 236.9h.2l-.6 2.3h-.2z" fill-rule="evenodd"/>
<path d="M87.6 236.9l.4 1.8-.1 .5-.4-1.9z" fill-rule="evenodd"/>
<path d="M88.4 236.9h.3l-.5 2.3h-.3z" fill-rule="evenodd"/>
<path d="M89.7 236.9h.8l.3 .2h-.9v1.8h.9l-.3 .3h-.8z" fill-rule="evenodd"/>
<path d="M90.2 237.1h.6l.3 .3 .1 .9-.3 .6h-1l.7-.1 .3-.5-.1-.8-.1-.2z" fill-rule="evenodd"/>
<path d="M92.3 236.9h.2v2h.8v.3h-1z" fill-rule="evenodd"/>
<path d="M93.6 236.9h.2v2h.7v.3h-.9z" fill-rule="evenodd"/>
<path d="M94.8 236.9h.2v2h.8v.3h-1z" fill-rule="evenodd"/>
<path d="M96.7 238.7l.3 .3h.7l-.2 .2h-.6l-.2-.1z" fill-rule="evenodd"/>
<path d="M96.8 237.1h.6a.42 .42 0 0 0-.4 .4 .42 .42 0 0 0 .4 .4l.4 .5-.1 .6h-.5l.4-.2v-.4l-.4-.3a.71 .71 0 0 1-.4-.9z" fill-rule="evenodd"/>
<path d="M96.9 237l.3-.2h.4l.2 .1v.3l-1-.1z" fill-rule="evenodd"/>
<path d="M98.1 238.7l.4 .3h.6l-.3 .2h-.5l-.2-.1z" fill-rule="evenodd"/>
<path d="M98.2 237.1h.6l-.3 .1-.1 .4 .8 .7-.1 .7h-.5l.4-.2v-.3l-.8-.7z" fill-rule="evenodd"/>
<path d="M98.3 237.1l.3-.3 .6 .1v.3z" fill-rule="evenodd"/>
<path d="M99.5 238.7l.4 .3h.7l-.3 .2h-.5l-.3-.1z" fill-rule="evenodd"/>
<path d="M99.6 237.1h.6a.42 .42 0 0 0-.4 .4 .42 .42 0 0 0 .4 .4l.5 .5v.4l-.1 .2h-.6a.42 .42 0 0 0 .4-.5 .42 .42 0 0 0-.4-.4l-.4-.4z" fill-rule="evenodd"/>
<path d="M99.7 237l.3-.2h.5l.1 .1v.3l-.9-.1z" fill-rule="evenodd"/>
<path d="M102 237.1h.6l-.4 .2-.3 .6 .2 .8 .5 .3-.7-.1a1.59 1.59 0 0 1-.1-1.6z" fill-rule="evenodd"/>
<path d="M102 237.1l.4-.3 .6 .1v.3z" fill-rule="evenodd"/>
<path d="M101.9 239h.8l.3-.2v.3l-.2 .1h-.5z" fill-rule="evenodd"/>
<path d="M103.3 236.9h.2l1.2 2.3h-.3z" fill-rule="evenodd"/>
<path d="M103.8 238l.2 .2-.5 1h-.3z" fill-rule="evenodd"/>
<path d="M104.4 236.9h.3l-.6 1.1-.1-.2z" fill-rule="evenodd"/>
<path d="M104.9 236.9h.3l1.1 2.3h-.3z" fill-rule="evenodd"/>
<path d="M105.4 238l.2 .2-.5 1h-.3z" fill-rule="evenodd"/>
<path d="M106 236.9h.3l-.6 1.1-.1-.2z" fill-rule="evenodd"/>
<path d="M107.3 236.9h.8l.3 .2h-.8v.8l.7 .1-.2 .1 .1 .1h-.6v1h-.3z" fill-rule="evenodd"/>
<path d="M107.7 238.2h.5l.5 1h-.3l-.5-.9z" fill-rule="evenodd"/>
<path d="M107.9 237.1h.5l.1 .6-.2 .3-.7-.1h.3l.3-.2v-.4z" fill-rule="evenodd"/>
</g>
<g font-size="6.5">
<text x="135.7" y="94.3">4</text>
<text x="147.6" y="94.8">5</text>
<text x="158.3" y="94.8">1</text>
<text x="35.3" y="96.3">1</text>
<text x="142.9" y="116.5">6</text>
<text x="135.6" y="126.4">3</text>
<text x="159.3" y="126.5">2</text>
</g>
<text font-size="4.9" fill="#006edd" x="18.5" y="34.5">7 Mechanical Characteristics</text>
<g font-size="4.9">
<text x="54.7" y="73.7">W</text>
<text x="145.9" y="76.4">Mark</text>
<text x="98.1" y="79.3">H</text>
<text x="117.3" y="81.2">0.535</text>
<text x="144.8" y="81.3">1.93</text>
<text x="163.3" y="81.5">Ø0.61</text>
<text x="167.9" y="86.3">2-Ø0.72</text>
<text x="124.2" y="94.2" transform="rotate(-90 124.2 94.2)">0.53</text>
<text x="167.9" y="97.4">Ø1.22</text>
<text x="124.3" y="107.7" transform="rotate(-90 124.3 107.7)">2.1</text>
<text x="167.9" y="102.8">Ø0.61</text>
<text x="30.9" y="111.3" transform="rotate(-90 30.9 111.3)">L</text>
<text x="84.7" y="113.6" transform="rotate(-90 84.7 113.6)">3.4</text>
<text x="183.3" y="113.1" transform="rotate(-90 183.3 113.1)">2.74</text>
<text x="174.6" y="119.1">AP</text>
<text x="124.2" y="131.9" transform="rotate(-90 124.2 131.9)">0.49</text>
<text x="52.4" y="138.8">2.61</text>
<text x="75.9" y="138.8">R 0.28</text>
<text x="97.6" y="138.8">R0.25</text>
<text x="116.3" y="138.8">0.48</text>
<text x="144.7" y="138.8">2.04</text>
<text x="166.5" y="138.7">2-Ø0.56</text>
<text x="48.9" y="154.4">Top View</text>
<text x="138.4" y="154.4">Bottom View</text>
<text x="45.2" y="163.3">Pin Output</text>
<text x="83.2" y="163.2">Item</text>
<text x="111" y="163.2">Dimension</text>
<text x="139.4" y="163.3">Tol.(±)</text>
<text x="161.9" y="163.2">Units</text>
<text x="40.2" y="170.7">Pin#</text>
<text x="53.8" y="170.6">Function</text>
<text x="83.3" y="170.6">Length</text>
<text x="117.1" y="170.7">3.76</text>
<text x="144" y="170.7">0.10</text>
<text x="163.7" y="170.6">mm</text>
<text x="43.1" y="178.6">1</text>
<text x="54" y="178.4">Output</text>
<text x="83.6" y="178.5">Width</text>
<text x="117.1" y="178.3">3.00</text>
<text x="144" y="178.4">0.10</text>
<text x="163.7" y="178.4">mm</text>
<text x="41.4" y="186.4">2 3</text>
<text x="53.9" y="186.2">GND</text>
<text x="83.3" y="186.3">Height</text>
<text x="116.9" y="186.1">1.10</text>
<text x="144" y="186.1">0.10</text>
<text x="163.7" y="186.1">mm</text>
<text x="41.3" y="194.1">5 6</text>
<text x="53.9" y="193.9">GND</text>
<text x="80" y="194.8">Acoustic Port</text>
<text x="116.8" y="197.8">Ø0.25</text>
<text x="143.7" y="197.4">0.05</text>
<text x="163.7" y="197.2">mm</text>
<text x="43.6" y="201.7">4</text>
<text x="53.8" y="201.6">Power</text>
<text x="88.4" y="200.1">(AP)</text>
</g>
<g font-size="4">
<text x="123" y="23.1">Confidential Degree : Confidential</text>
<text x="32.4" y="211.7">Note: 1. Tolerance ±0.10mm unless otherwise specified.</text>
<text x="43.2" y="218">2. Identification Number Convention: Job Identification Number.</text>
<text x="57" y="239.2">2D Code:</text>
<text x="41" y="273.7">The weight of the MIC is Less than 0.04g.</text>
</g>
<g font-size="4" fill="#006edd">
<text x="24.6" y="44.5">7.1</text>
<text x="33.7" y="44.5">Appearance Drawing (Unit: mm)</text>
<text x="23.6" y="267.5">7.2 Weight</text>
</g>
<g font-size="3.7">
<text x="66.4" y="146.3">Identification</text>
<text x="71" y="150.7">Number</text>
<text x="25.7" y="224.4">Identification</text>
<text x="74.5" y="225.7">: GoerTek</text>
<text x="103.3" y="225.7">:Week</text>
<text x="121.1" y="225.7">:Day</text>
<text x="30.3" y="228.7">Number</text>
<text x="74.4" y="232.4">:Year</text>
<text x="100" y="232.5">: Lot Number</text>
<text x="52.4" y="246.5">: GoerTek</text>
<text x="74.3" y="246.5">:Factory Code</text>
<text x="105.7" y="246.5">:Year</text>
<text x="124.8" y="246.5">:Week</text>
<text x="142.5" y="246.5">:Day</text>
<text x="162.1" y="246.5">: Lot Number</text>
<text x="55.5" y="255.2">: Serial Number</text>
<text x="98.4" y="255.2">Product Model Code</text>
<text x="139.4" y="255.2">:Version Number</text>
</g>
<g font-size="3.3">
<text x="60.7" y="116.2" transform="rotate(-180 60.7 116.2)">YLLL</text>
<text x="62.7" y="120.2" transform="rotate(-180 62.7 120.2)">GWWD</text>
<text x="176.8" y="284.8">page 6/14</text>
</g>
<g font-size="3.2">
<text x="70.9" y="225.7">G</text>
<text x="97.5" y="255.2">:</text>
</g>
<g font-size="3.1">
<text x="49.8" y="230.5">Y</text>
<text x="53.6" y="230.5">L</text>
<text x="56.3" y="230.5">L</text>
<text x="58.9" y="230.5">L</text>
</g>
<g font-size="2.8">
<text x="49.6" y="225.5">G</text>
<text x="52.5" y="225.5">W</text>
<text x="55.9" y="225.5">W</text>
<text x="59.3" y="225.5">D</text>
<text x="96.3" y="225.7">W</text>
<text x="99.6" y="225.7">W</text>
<text x="118" y="225.7">D</text>
<text x="71.5" y="232.4">Y</text>
<text x="90.5" y="232.5">L L</text>
<text x="97.4" y="232.5">L</text>
<text x="49.2" y="246.5">G</text>
<text x="71.8" y="246.5">2</text>
<text x="102.9" y="246.5">Y</text>
<text x="117.7" y="246.5">W W</text>
<text x="139.4" y="246.5">D</text>
<text x="156.4" y="246.5">LLL</text>
<text x="49.2" y="255.2">SSS</text>
<text x="90.3" y="255.2">CXX</text>
<text x="136.6" y="255.2">R</text>
<text x="66" y="284.7">Confidential in Goertek, shall not be spread if not be privileged.</text>
</g>
</svg>
